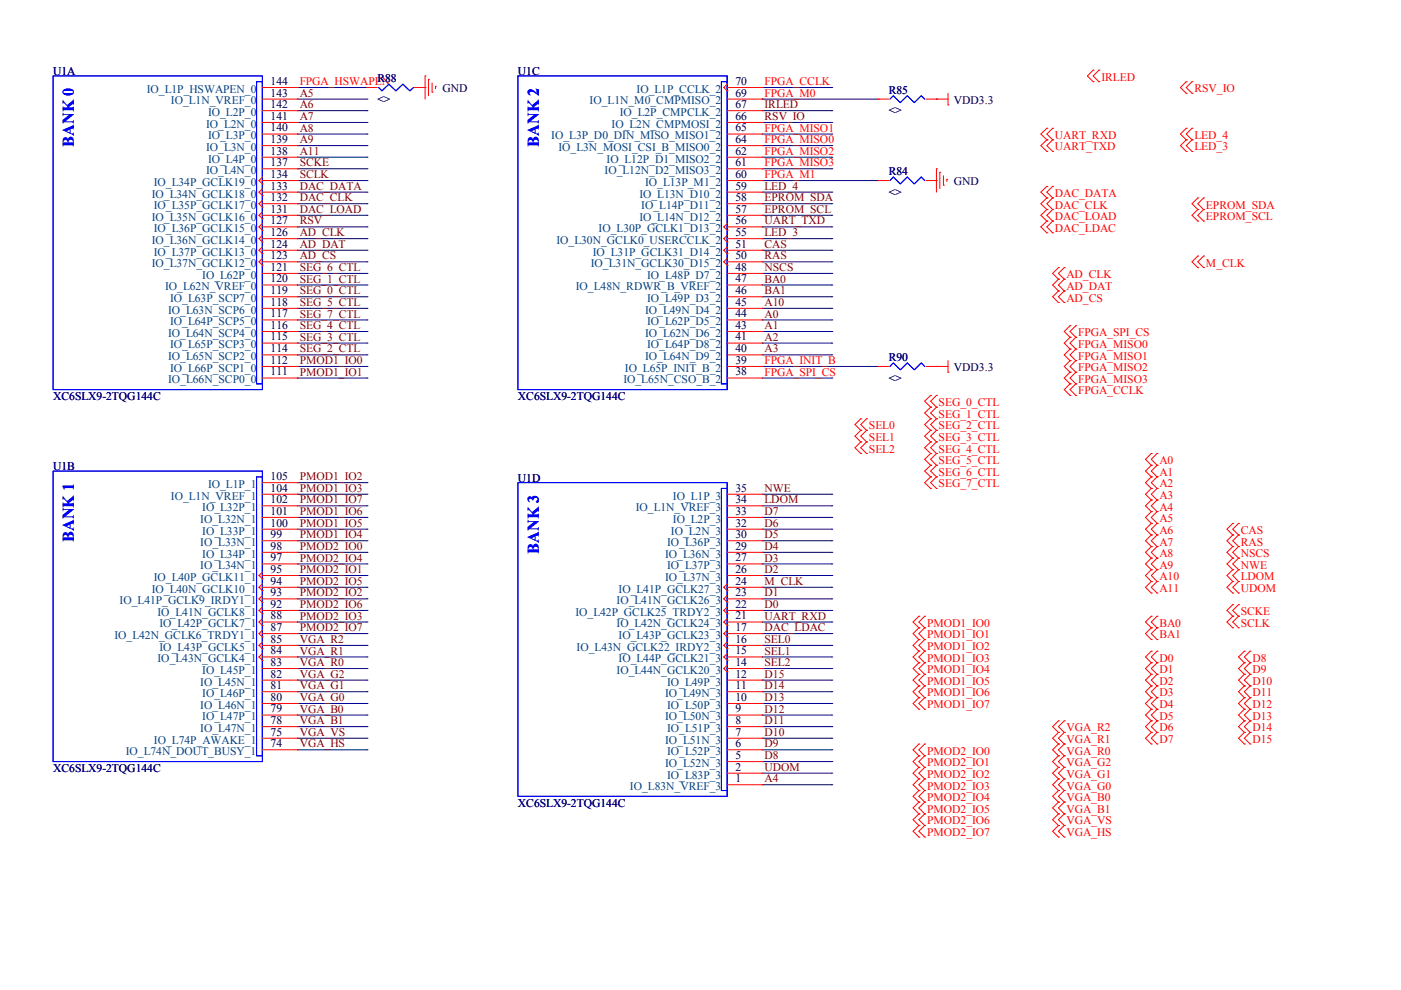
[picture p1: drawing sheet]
<svg xmlns="http://www.w3.org/2000/svg" width="297mm" height="210mm" viewBox="0 0 297 210" stroke-linecap="round" stroke-linejoin="round" font-family="sans-serif">
<g fill="none" stroke="#000080" stroke-width=".21">
<path d="M63 18.6h14.8M77.8 18.6h.1M161.6 18.6h14.8M176.4 18.6h.1M63 23.5h14.8M63 26h14.8M63 28.4h14.8M63 30.9h14.8M63 33.3h14.8M63 35.8h14.8M63 38.3h14.8M63 21h14.8"/>
<path d="M77.8 28.4h.1M77.8 30.9h.1M77.8 33.3h.1M77.8 21h.1M77.8 23.5h.1M77.8 26h.1M77.8 38.3h.1M77.8 35.8h.1M161.6 38.3h.1M161.6 21h.1M161.6 23.5h14.8M161.6 26h14.8"/>
<path d="M161.6 28.4h14.8M161.6 30.9h14.8M161.6 33.3h14.8M161.6 35.8h14.8M161.6 38.3h24.6M161.6 21h24.6M176.4 23.5h.1M176.4 26h.1M176.4 28.4h.1M176.4 30.9h.1M176.4 33.3h.1M176.4 35.8h.1"/>
<path d="M63 40.7h14.8M63 43.2h14.8M63 45.6h14.8M63 48.1h14.8M63 50.6h14.8M63 53.1h14.8M63 55.5h14.8M63 58h14.8M77.8 53.1h.1M77.8 55.5h.1M77.8 58h.1M77.8 50.6h.1"/>
<path d="M77.8 43.2h.1M77.8 45.6h.1M77.8 48.1h.1M77.8 40.7h.1M161.6 40.7h14.8M161.6 43.2h14.8M161.6 45.6h14.8M161.6 48.1h14.8M161.6 50.6h14.8M161.6 53.1h14.8M161.6 55.5h14.8M161.6 58h14.8"/>
<path d="M176.4 40.7h.1M176.4 43.2h.1M176.4 45.6h.1M176.4 48.1h.1M176.4 50.6h.1M176.4 53.1h.1M176.4 55.5h.1M176.4 58h.1M63 60.4h14.8M63 62.9h14.8M63 65.4h14.8M63 67.8h14.8"/>
<path d="M63 70.3h14.8M63 72.7h14.8M63 75.2h14.8M63 77.7h14.8M77.8 72.7h.1M77.8 75.2h.1M77.8 77.7h.1M77.8 62.9h.1M77.8 65.4h.1M77.8 67.8h.1M77.8 70.3h.1M77.8 60.4h.1"/>
<path d="M161.6 77.7h.1M161.6 60.4h14.8M161.6 62.9h14.8M161.6 65.4h14.8M161.6 67.8h14.8M161.6 70.3h14.8M161.6 72.7h14.8M161.6 75.2h14.8M161.6 77.7h24.6M176.4 60.4h.1M176.4 62.9h.1M176.4 65.4h.1"/>
<path d="M176.4 67.8h.1M176.4 70.3h.1M176.4 72.7h.1M176.4 75.2h.1M63 80.2h14.8M77.8 80.2h.1M161.6 80.2h14.8M176.4 80.2h.1M63 104.8h14.8M63 107.2h14.8M63 109.7h14.8M63 112.2h14.8"/>
<path d="M63 114.7h14.8M63 117.1h14.8M63 119.6h14.8M63 102.3h14.8M77.8 112.2h.1M77.8 114.7h.1M77.8 117.1h.1M77.8 119.6h.1M77.8 102.3h.1M77.8 104.8h.1M77.8 107.2h.1M77.8 109.7h.1"/>
<path d="M161.6 104.8h14.8M161.6 107.2h14.8M161.6 109.7h14.8M161.6 112.2h14.8M161.6 114.7h14.8M161.6 117.1h14.8M161.6 119.6h14.8M176.4 104.8h.1M176.4 107.2h.1M176.4 109.7h.1M176.4 112.2h.1M176.4 114.7h.1"/>
<path d="M176.4 117.1h.1M176.4 119.6h.1M63 122h14.8M63 124.5h14.8M63 127h14.8M63 129.4h14.8M63 131.9h14.8M63 134.3h14.8M63 136.8h14.8M63 139.3h14.8M77.8 131.9h.1M77.8 134.3h.1"/>
<path d="M77.8 136.8h.1M77.8 139.3h.1M77.8 122h.1M77.8 124.5h.1M77.8 127h.1M77.8 129.4h.1M161.6 122h14.8M161.6 124.5h14.8M161.6 127h14.8M161.6 129.4h14.8M161.6 131.9h14.8M161.6 134.3h14.8"/>
<path d="M161.6 136.8h14.8M161.6 139.3h14.8M176.4 122h.1M176.4 124.5h.1M176.4 127h.1M176.4 129.4h.1M176.4 131.9h.1M176.4 134.3h.1M176.4 136.8h.1M176.4 139.3h.1M63 141.7h14.8M63 144.2h14.8"/>
<path d="M63 146.7h14.8M63 149.2h14.8M63 151.6h14.8M63 154.1h14.8M63 156.5h14.8M63 159h14.8M77.8 151.6h.1M77.8 141.7h.1M77.8 144.2h.1M77.8 146.7h.1M77.8 149.2h.1M77.8 154.1h.1"/>
<path d="M77.8 156.5h.1M77.8 159h.1M161.6 141.7h14.8M161.6 144.2h14.8M161.6 146.7h14.8M161.6 149.2h14.8M161.6 151.6h14.8M161.6 154.1h14.8M161.6 156.5h14.8M161.6 159h14.8M176.4 141.7h.1M176.4 144.2h.1"/>
<path d="M176.4 146.7h.1M176.4 149.2h.1M176.4 151.6h.1M176.4 154.1h.1M176.4 156.5h.1M176.4 159h.1M161.6 161.5h14.8M161.6 163.9h14.8M161.6 166.4h14.8M176.4 161.5h.1M176.4 163.9h.1M176.4 166.4h.1"/>
</g>
<g fill="none" stroke="#f00" stroke-width=".21">
<path d="M55.6 18.6h7.4M63 18.6h.1M77.8 18.6h.1M77.8 18.6h2.2M87.9 18.6h2.2M90.1 16.1h.1M90.1 18.6h.1M90.1 16.1v4.9M90.8 16.8h.1M90.8 16.8v3.5M91.6 19.5h.1M91.6 17.6v1.9"/>
<path d="M92.3 18.3h.1M92.3 18.3v.5M153.5 18.6h.1M153.5 18.6l.7 .7M154.2 19.3h.1M154.2 18.6h7.4M154.2 17.8l-.7 .8M161.6 18.6h.1M201 19.8v2.4M231.8 14.9h.1M231.8 17.3h.1M231.8 14.9l-1.3 1.2 1.3 1.2"/>
<path d="M233 17.3h.1M233 14.9h.1M233 14.9l-1.2 1.2 1.2 1.2M251.5 17.3h.1M251.5 19.8h.1M251.5 17.3l-1.2 1.3 1.2 1.2M252.7 19.8h.1M252.7 17.3h.1M252.7 17.3l-1.2 1.3 1.2 1.2M54.9 38.3h.1M54.9 38.3l.7 .7M55.6 39h.1"/>
<path d="M55.6 21h7.4M55.6 23.5h7.4M55.6 26h7.4M55.6 28.4h7.4M55.6 30.9h7.4M55.6 33.3h7.4M55.6 35.8h7.4M55.6 37.6l-.7 .7M55.6 38.3h7.4M63 21h.1M63 23.5h.1M63 26h.1"/>
<path d="M63 28.4h.1M63 30.9h.1M63 33.3h.1M63 35.8h.1M63 38.3h.1M154.2 21h7.4M154.2 23.5h7.4M154.2 26h7.4M154.2 28.4h7.4M154.2 30.9h7.4M154.2 33.3h7.4M154.2 35.8h7.4"/>
<path d="M154.2 38.3h7.4M161.6 21h.1M161.6 23.5h.1M161.6 26h.1M161.6 28.4h.1M161.6 30.9h.1M161.6 33.3h.1M161.6 35.8h.1M161.6 38.3h.1M186.2 21h.1M186.2 38.3h.1M186.2 21h2.2"/>
<path d="M186.2 38.3h2.2M196.3 21h4.7M196.3 38.3h2.2M198.5 35.8h.1M198.5 21h.1M198.5 38.3h.1M198.5 35.8v4.9M199.3 36.5h.1M199.3 36.5v3.5M200 39.3h.1M200 37.3v2M200.7 38h.1"/>
<path d="M200.7 38v.5M201 22.2h.1M222 29.6h.1M222 32.1h.1M222 39.5h.1M222 27.2h.1M222 29.6l-1.3 1.3 1.3 1.2M222 39.5l-1.3 1.2 1.3 1.3M222 27.2l-1.3 1.2 1.3 1.2M223.2 32.1h.1M223.2 29.6h.1M223.2 39.5h.1"/>
<path d="M223.2 27.2h.1M223.2 29.6l-1.2 1.3 1.2 1.2M223.2 39.5l-1.2 1.2 1.2 1.3M223.2 27.2l-1.2 1.2 1.2 1.2M251.5 29.6h.1M251.5 32.1h.1M251.5 27.2h.1M251.5 29.6l-1.2 1.3 1.2 1.2M251.5 27.2l-1.2 1.2 1.2 1.2M252.7 32.1h.1M252.7 29.6h.1M252.7 27.2h.1"/>
<path d="M252.7 29.6l-1.2 1.3 1.2 1.2M252.7 27.2l-1.2 1.2 1.2 1.2M54.9 40.7h.1M54.9 43.2h.1M54.9 45.6h.1M54.9 48.1h.1M54.9 50.6h.1M54.9 53.1h.1M54.9 55.5h.1M54.9 40.7l.7 .8M54.9 43.2l.7 .7M54.9 45.6l.7 .8"/>
<path d="M54.9 48.1l.7 .7M54.9 50.6l.7 .7M54.9 53.1l.7 .7M54.9 55.5l.7 .7M55.6 41.5h.1M55.6 43.9h.1M55.6 46.4h.1M55.6 48.8h.1M55.6 51.3h.1M55.6 53.8h.1M55.6 56.2h.1M55.6 40l-.7 .7"/>
<path d="M55.6 40.7h7.4M55.6 42.5l-.7 .7M55.6 43.2h7.4M55.6 44.9l-.7 .7M55.6 45.6h7.4M55.6 47.4l-.7 .7M55.6 48.1h7.4M55.6 49.9l-.7 .7M55.6 50.6h7.4M55.6 52.3l-.7 .8M55.6 53.1h7.4M55.6 54.8l-.7 .7"/>
<path d="M55.6 55.5h7.4M55.6 58h7.4M63 40.7h.1M63 43.2h.1M63 45.6h.1M63 48.1h.1M63 50.6h.1M63 53.1h.1M63 55.5h.1M63 58h.1M153.5 48.1h.1M153.5 50.6h.1"/>
<path d="M153.5 53.1h.1M153.5 55.5h.1M153.5 48.1l.7 .7M153.5 50.6l.7 .7M153.5 53.1l.7 .7M153.5 55.5l.7 .7M154.2 48.8h.1M154.2 51.3h.1M154.2 53.8h.1M154.2 56.2h.1M154.2 40.7h7.4M154.2 43.2h7.4"/>
<path d="M154.2 45.6h7.4M154.2 48.1h7.4M154.2 50.6h7.4M154.2 53.1h7.4M154.2 55.5h7.4M154.2 58h7.4M154.2 47.4l-.7 .7M154.2 49.9l-.7 .7M154.2 52.3l-.7 .8M154.2 54.8l-.7 .7M161.6 40.7h.1M161.6 43.2h.1"/>
<path d="M161.6 45.6h.1M161.6 48.1h.1M161.6 50.6h.1M161.6 53.1h.1M161.6 55.5h.1M161.6 58h.1M222 42h.1M222 44.4h.1M222 46.9h.1M222 49.4h.1M222 42l-1.3 1.2 1.3 1.2M222 44.4l-1.3 1.2 1.3 1.3"/>
<path d="M222 46.9l-1.3 1.2 1.3 1.3M223.2 44.4h.1M223.2 42h.1M223.2 46.9h.1M223.2 49.4h.1M223.2 42l-1.2 1.2 1.2 1.2M223.2 44.4l-1.2 1.2 1.2 1.3M223.2 46.9l-1.2 1.2 1.2 1.3M224.4 56.7h.1M224.4 59.2h.1M224.4 56.7l-1.2 1.3 1.2 1.2M224.4 59.2l-1.2 1.2 1.2 1.3"/>
<path d="M225.6 59.2h.1M225.6 56.7h.1M225.6 56.7l-1.2 1.3 1.2 1.2M225.6 59.2l-1.2 1.2 1.2 1.3M254 42h.1M254 44.4h.1M254 46.9h.1M254 54.3h.1M254 56.7h.1M254 42l-1.3 1.2 1.3 1.2M254 44.4l-1.3 1.2 1.3 1.3M254 54.3l-1.3 1.2 1.3 1.2"/>
<path d="M255.2 44.4h.1M255.2 42h.1M255.2 46.9h.1M255.2 56.7h.1M255.2 54.3h.1M255.2 54.3l-1.2 1.2 1.2 1.2M255.2 42l-1.2 1.2 1.2 1.2M255.2 44.4l-1.2 1.2 1.2 1.3M55.6 77.7h7.4M55.6 60.4h7.4M55.6 62.9h7.4M55.6 65.4h7.4"/>
<path d="M55.6 67.8h7.4M55.6 70.3h7.4M55.6 72.7h7.4M55.6 75.2h7.4M63 60.4h.1M63 62.9h.1M63 65.4h.1M63 67.8h.1M63 70.3h.1M63 72.7h.1M63 75.2h.1M63 77.7h.1"/>
<path d="M154.2 77.7h7.4M154.2 60.4h7.4M154.2 62.9h7.4M154.2 65.4h7.4M154.2 67.8h7.4M154.2 70.3h7.4M154.2 72.7h7.4M154.2 75.2h7.4M161.6 60.4h.1M161.6 62.9h.1M161.6 65.4h.1M161.6 67.8h.1"/>
<path d="M161.6 70.3h.1M161.6 72.7h.1M161.6 75.2h.1M161.6 77.7h.1M186.2 77.7h.1M186.2 77.7h2.2M196.3 77.7h4.7M198.5 77.7h.1M201 78.9h.1M201 76.5v2.4M224.4 61.7h.1M224.4 64.1h.1"/>
<path d="M224.4 61.7l-1.2 1.2 1.2 1.2M225.6 64.1h.1M225.6 61.7h.1M225.6 61.7l-1.2 1.2 1.2 1.2M226.9 74h.1M226.9 76.5h.1M226.9 78.9h.1M226.9 71.5h.1M226.9 69.1h.1M226.9 74l-1.3 1.2 1.3 1.3M226.9 78.9l-1.3 1.3 1.3 1.2M226.9 69.1l-1.3 1.2 1.3 1.2"/>
<path d="M226.9 71.5l-1.3 1.2 1.3 1.3M226.9 76.5l-1.3 1.2 1.3 1.2M228.1 76.5h.1M228.1 74h.1M228.1 78.9h.1M228.1 71.5h.1M228.1 69.1h.1M228.1 74l-1.2 1.2 1.2 1.3M228.1 78.9l-1.2 1.3 1.2 1.2M228.1 69.1l-1.2 1.2 1.2 1.2M228.1 71.5l-1.2 1.2 1.2 1.3M228.1 76.5l-1.2 1.2 1.2 1.2"/>
<path d="M55.6 80.2h7.4M63 80.2h.1M154.2 80.2h7.4M161.6 80.2h.1M182.5 88.8h.1M182.5 91.2h.1M182.5 93.7h.1M182.5 96.2h.1M182.5 88.8l-1.2 1.2 1.2 1.2M182.5 93.7l-1.2 1.2 1.2 1.3M182.5 91.2l-1.2 1.3 1.2 1.2M183.7 91.2h.1"/>
<path d="M183.7 88.8h.1M183.7 96.2h.1M183.7 93.7h.1M183.7 88.8l-1.2 1.2 1.2 1.2M183.7 93.7l-1.2 1.2 1.2 1.3M183.7 91.2l-1.2 1.3 1.2 1.2M197.3 86.3h.1M197.3 88.8h.1M197.3 96.2h.1M197.3 98.7h.1M197.3 93.7h.1M197.3 91.2h.1"/>
<path d="M197.3 83.8h.1M197.3 86.3l-1.3 1.3 1.3 1.2M197.3 96.2l-1.3 1.2 1.3 1.3M197.3 93.7l-1.3 1.2 1.3 1.3M197.3 88.8l-1.3 1.2 1.3 1.2M197.3 91.2l-1.3 1.3 1.3 1.2M197.3 83.8l-1.3 1.3 1.3 1.2M197.3 98.7l-1.3 1.2 1.3 1.2M198.5 88.8h.1M198.5 86.3h.1M198.5 98.7h.1M198.5 96.2h.1"/>
<path d="M198.5 93.7h.1M198.5 91.2h.1M198.5 83.8h.1M198.5 98.7l-1.2 1.2 1.2 1.2M198.5 83.8l-1.2 1.3 1.2 1.2M198.5 86.3l-1.2 1.3 1.2 1.2M198.5 96.2l-1.2 1.2 1.2 1.3M198.5 93.7l-1.2 1.2 1.2 1.3M198.5 88.8l-1.2 1.2 1.2 1.2M198.5 91.2l-1.2 1.3 1.2 1.2M226.9 81.4h.1M226.9 83.8h.1"/>
<path d="M226.9 81.4l-1.3 1.2 1.3 1.2M228.1 83.8h.1M228.1 81.4h.1M228.1 81.4l-1.2 1.2 1.2 1.2M244.1 98.7h.1M244.1 96.2h.1M244.1 98.7l-1.2 1.2 1.2 1.2M244.1 96.2l-1.2 1.2 1.2 1.3M245.3 98.7h.1M245.3 96.2h.1M245.3 98.7l-1.2 1.2 1.2 1.2M245.3 96.2l-1.2 1.2 1.2 1.3"/>
<path d="M55.6 102.3h7.4M55.6 104.8h7.4M55.6 107.2h7.4M55.6 109.7h7.4M55.6 112.2h7.4M55.6 114.7h7.4M55.6 117.1h7.4M55.6 119.6h7.4M63 102.3h.1M63 104.8h.1M63 107.2h.1M63 109.7h.1"/>
<path d="M63 112.2h.1M63 114.7h.1M63 117.1h.1M63 119.6h.1M154.2 104.8h7.4M154.2 107.2h7.4M154.2 109.7h7.4M154.2 112.2h7.4M154.2 114.7h7.4M154.2 117.1h7.4M154.2 119.6h7.4M161.6 104.8h.1"/>
<path d="M161.6 107.2h.1M161.6 109.7h.1M161.6 112.2h.1M161.6 114.7h.1M161.6 117.1h.1M161.6 119.6h.1M197.3 101.1h.1M197.3 103.6h.1M197.3 101.1l-1.3 1.2 1.3 1.3M198.5 103.6h.1M198.5 101.1h.1M198.5 101.1l-1.2 1.2 1.2 1.3"/>
<path d="M244.1 101.1h.1M244.1 103.6h.1M244.1 106h.1M244.1 118.3h.1M244.1 108.5h.1M244.1 111h.1M244.1 113.4h.1M244.1 115.9h.1M244.1 103.6l-1.2 1.2 1.2 1.2M244.1 101.1l-1.2 1.2 1.2 1.3M244.1 118.3l-1.2 1.3 1.2 1.2M244.1 108.5l-1.2 1.2 1.2 1.3"/>
<path d="M244.1 113.4l-1.2 1.3 1.2 1.2M244.1 111l-1.2 1.2 1.2 1.2M244.1 115.9l-1.2 1.2 1.2 1.2M244.1 106l-1.2 1.2 1.2 1.3M245.3 101.1h.1M245.3 106h.1M245.3 103.6h.1M245.3 118.3h.1M245.3 111h.1M245.3 108.5h.1M245.3 115.9h.1M245.3 113.4h.1"/>
<path d="M245.3 103.6l-1.2 1.2 1.2 1.2M245.3 101.1l-1.2 1.2 1.2 1.3M245.3 118.3l-1.2 1.3 1.2 1.2M245.3 108.5l-1.2 1.2 1.2 1.3M245.3 113.4l-1.2 1.3 1.2 1.2M245.3 111l-1.2 1.2 1.2 1.2M245.3 115.9l-1.2 1.2 1.2 1.2M245.3 106l-1.2 1.2 1.2 1.3M261.4 113.4h.1M261.4 115.9h.1M261.4 118.3h.1M261.4 111h.1"/>
<path d="M261.4 113.4l-1.3 1.3 1.3 1.2M261.4 115.9l-1.3 1.2 1.3 1.2M261.4 118.3l-1.3 1.3 1.3 1.2M261.4 111l-1.3 1.2 1.3 1.2M262.6 115.9h.1M262.6 113.4h.1M262.6 118.3h.1M262.6 111h.1M262.6 113.4l-1.2 1.3 1.2 1.2M262.6 115.9l-1.2 1.2 1.2 1.2M262.6 118.3l-1.2 1.3 1.2 1.2M262.6 111l-1.2 1.2 1.2 1.2"/>
<path d="M54.9 122h.1M54.9 124.5h.1M54.9 127h.1M54.9 129.4h.1M54.9 131.9h.1M54.9 134.3h.1M54.9 136.8h.1M54.9 139.3h.1M54.9 122l.7 .7M54.9 124.5l.7 .7M54.9 127l.7 .7M54.9 129.4l.7 .7"/>
<path d="M54.9 131.9l.7 .7M54.9 134.3l.7 .8M54.9 136.8l.7 .8M54.9 139.3l.7 .7M55.6 122.7h.1M55.6 125.2h.1M55.6 127.7h.1M55.6 130.1h.1M55.6 132.6h.1M55.6 135.1h.1M55.6 137.6h.1M55.6 121.3l-.7 .7"/>
<path d="M55.6 122h7.4M55.6 123.8l-.7 .7M55.6 124.5h7.4M55.6 126.3l-.7 .7M55.6 127h7.4M55.6 128.7l-.7 .7M55.6 129.4h7.4M55.6 131.2l-.7 .7M55.6 131.9h7.4M55.6 133.6l-.7 .7M55.6 134.3h7.4M55.6 136.1l-.7 .7"/>
<path d="M55.6 136.8h7.4M55.6 138.6l-.7 .7M55.6 139.3h7.4M63 122h.1M63 124.5h.1M63 127h.1M63 129.4h.1M63 131.9h.1M63 134.3h.1M63 136.8h.1M63 139.3h.1M153.5 124.5h.1"/>
<path d="M153.5 127h.1M153.5 129.4h.1M153.5 131.9h.1M153.5 134.3h.1M153.5 136.8h.1M153.5 139.3h.1M153.5 124.5l.7 .7M153.5 127l.7 .7M153.5 129.4l.7 .7M153.5 131.9l.7 .7M153.5 134.3l.7 .8M153.5 136.8l.7 .8"/>
<path d="M153.5 139.3l.7 .7M154.2 125.2h.1M154.2 127.7h.1M154.2 130.1h.1M154.2 132.6h.1M154.2 135.1h.1M154.2 137.6h.1M154.2 122h7.4M154.2 124.5h7.4M154.2 127h7.4M154.2 129.4h7.4M154.2 131.9h7.4"/>
<path d="M154.2 134.3h7.4M154.2 136.8h7.4M154.2 139.3h7.4M154.2 123.8l-.7 .7M154.2 126.3l-.7 .7M154.2 128.7l-.7 .7M154.2 131.2l-.7 .7M154.2 133.6l-.7 .7M154.2 136.1l-.7 .7M154.2 138.6l-.7 .7M161.6 122h.1M161.6 124.5h.1"/>
<path d="M161.6 127h.1M161.6 129.4h.1M161.6 131.9h.1M161.6 134.3h.1M161.6 136.8h.1M161.6 139.3h.1M194.8 133.1h.1M194.8 135.6h.1M194.8 130.7h.1M194.8 138.1h.1M194.8 133.1l-1.2 1.2 1.2 1.3M194.8 130.7l-1.2 1.2 1.2 1.2"/>
<path d="M194.8 138.1l-1.2 1.2 1.2 1.2M194.8 135.6l-1.2 1.2 1.2 1.3M196 135.6h.1M196 133.1h.1M196 130.7h.1M196 138.1h.1M196 133.1l-1.2 1.2 1.2 1.3M196 130.7l-1.2 1.2 1.2 1.2M196 135.6l-1.2 1.2 1.2 1.3M196 138.1l-1.2 1.2 1.2 1.2M244.1 130.7h.1M244.1 133.1h.1"/>
<path d="M244.1 120.8h.1M244.1 123.3h.1M244.1 135.6h.1M244.1 125.7h.1M244.1 138.1h.1M244.1 130.7l-1.2 1.2 1.2 1.2M244.1 120.8l-1.2 1.2 1.2 1.3M244.1 133.1l-1.2 1.2 1.2 1.3M244.1 123.3l-1.2 1.2 1.2 1.2M244.1 138.1l-1.2 1.2 1.2 1.2M245.3 133.1h.1M245.3 130.7h.1"/>
<path d="M245.3 123.3h.1M245.3 120.8h.1M245.3 135.6h.1M245.3 125.7h.1M245.3 138.1h.1M245.3 130.7l-1.2 1.2 1.2 1.2M245.3 120.8l-1.2 1.2 1.2 1.3M245.3 133.1l-1.2 1.2 1.2 1.3M245.3 123.3l-1.2 1.2 1.2 1.2M245.3 138.1l-1.2 1.2 1.2 1.2M261.4 130.7h.1M261.4 133.1h.1"/>
<path d="M261.4 128.2h.1M261.4 120.8h.1M261.4 123.3h.1M261.4 125.7h.1M261.4 130.7l-1.3 1.2 1.3 1.2M261.4 128.2l-1.3 1.2 1.3 1.3M261.4 123.3l-1.3 1.2 1.3 1.2M261.4 120.8l-1.3 1.2 1.3 1.3M262.6 133.1h.1M262.6 130.7h.1M262.6 128.2h.1M262.6 123.3h.1"/>
<path d="M262.6 120.8h.1M262.6 125.7h.1M262.6 130.7l-1.2 1.2 1.2 1.2M262.6 128.2l-1.2 1.2 1.2 1.3M262.6 123.3l-1.2 1.2 1.2 1.2M262.6 120.8l-1.2 1.2 1.2 1.3M263.8 138.1h.1M263.8 138.1l-1.2 1.2 1.2 1.2M265 138.1h.1M265 138.1l-1.2 1.2 1.2 1.2M55.6 140h.1M55.6 141.7h7.4"/>
<path d="M55.6 144.2h7.4M55.6 146.7h7.4M55.6 149.2h7.4M55.6 151.6h7.4M55.6 154.1h7.4M55.6 156.5h7.4M55.6 159h7.4M63 141.7h.1M63 144.2h.1M63 146.7h.1M63 149.2h.1M63 151.6h.1"/>
<path d="M63 154.1h.1M63 156.5h.1M63 159h.1M153.5 141.7h.1M153.5 141.7l.7 .8M154.2 140h.1M154.2 142.5h.1M154.2 141.7h7.4M154.2 144.2h7.4M154.2 146.7h7.4M154.2 149.2h7.4M154.2 151.6h7.4"/>
<path d="M154.2 154.1h7.4M154.2 156.5h7.4M154.2 159h7.4M154.2 141l-.7 .7M161.6 141.7h.1M161.6 144.2h.1M161.6 146.7h.1M161.6 149.2h.1M161.6 151.6h.1M161.6 154.1h.1M161.6 156.5h.1M161.6 159h.1"/>
<path d="M194.8 157.7h.1M194.8 140.5h.1M194.8 143h.1M194.8 145.4h.1M194.8 147.9h.1M194.8 150.4h.1M194.8 145.4l-1.2 1.3 1.2 1.2M194.8 157.7l-1.2 1.3 1.2 1.2M194.8 140.5l-1.2 1.2 1.2 1.3M194.8 147.9l-1.2 1.3 1.2 1.2M194.8 143l-1.2 1.2 1.2 1.2M196 157.7h.1"/>
<path d="M196 143h.1M196 140.5h.1M196 147.9h.1M196 145.4h.1M196 150.4h.1M196 147.9l-1.2 1.3 1.2 1.2M196 145.4l-1.2 1.3 1.2 1.2M196 157.7l-1.2 1.3 1.2 1.2M196 140.5l-1.2 1.2 1.2 1.3M196 143l-1.2 1.2 1.2 1.2M224.4 155.3h.1M224.4 157.7h.1"/>
<path d="M224.4 152.8h.1M224.4 152.8l-1.2 1.3 1.2 1.2M224.4 155.3l-1.2 1.2 1.2 1.2M224.4 157.7l-1.2 1.3 1.2 1.2M225.6 157.7h.1M225.6 155.3h.1M225.6 152.8h.1M225.6 152.8l-1.2 1.3 1.2 1.2M225.6 155.3l-1.2 1.2 1.2 1.2M225.6 157.7l-1.2 1.3 1.2 1.2M244.1 140.5h.1M244.1 143h.1"/>
<path d="M244.1 145.4h.1M244.1 147.9h.1M244.1 150.4h.1M244.1 152.8h.1M244.1 155.3h.1M244.1 157.7h.1M244.1 147.9l-1.2 1.3 1.2 1.2M244.1 145.4l-1.2 1.3 1.2 1.2M244.1 150.4l-1.2 1.2 1.2 1.2M244.1 143l-1.2 1.2 1.2 1.2M244.1 140.5l-1.2 1.2 1.2 1.3M244.1 152.8l-1.2 1.3 1.2 1.2"/>
<path d="M244.1 155.3l-1.2 1.2 1.2 1.2M245.3 140.5h.1M245.3 143h.1M245.3 147.9h.1M245.3 145.4h.1M245.3 150.4h.1M245.3 155.3h.1M245.3 152.8h.1M245.3 157.7h.1M245.3 147.9l-1.2 1.3 1.2 1.2M245.3 140.5l-1.2 1.2 1.2 1.3M245.3 150.4l-1.2 1.2 1.2 1.2"/>
<path d="M245.3 155.3l-1.2 1.2 1.2 1.2M245.3 152.8l-1.2 1.3 1.2 1.2M245.3 145.4l-1.2 1.3 1.2 1.2M245.3 143l-1.2 1.2 1.2 1.2M263.8 152.8h.1M263.8 155.3h.1M263.8 147.9h.1M263.8 150.4h.1M263.8 143h.1M263.8 145.4h.1M263.8 140.5h.1M263.8 157.7h.1"/>
<path d="M263.8 143l-1.2 1.2 1.2 1.2M263.8 152.8l-1.2 1.3 1.2 1.2M263.8 147.9l-1.2 1.3 1.2 1.2M263.8 140.5l-1.2 1.2 1.2 1.3M263.8 145.4l-1.2 1.3 1.2 1.2M263.8 150.4l-1.2 1.2 1.2 1.2M263.8 155.3l-1.2 1.2 1.2 1.2M265 155.3h.1M265 152.8h.1M265 150.4h.1M265 147.9h.1M265 145.4h.1"/>
<path d="M265 143h.1M265 140.5h.1M265 157.7h.1M265 143l-1.2 1.2 1.2 1.2M265 152.8l-1.2 1.3 1.2 1.2M265 147.9l-1.2 1.3 1.2 1.2M265 140.5l-1.2 1.2 1.2 1.3M265 145.4l-1.2 1.3 1.2 1.2M265 150.4l-1.2 1.2 1.2 1.2M265 155.3l-1.2 1.2 1.2 1.2M154.2 161.5h7.4M154.2 163.9h7.4"/>
<path d="M154.2 166.4h7.4M161.6 161.5h.1M161.6 163.9h.1M161.6 166.4h.1M194.8 162.7h.1M194.8 165.2h.1M194.8 175h.1M194.8 177.5h.1M194.8 167.6h.1M194.8 170.1h.1M194.8 172.6h.1M194.8 160.2h.1"/>
<path d="M194.8 170.1l-1.2 1.2 1.2 1.3M194.8 172.6l-1.2 1.2 1.2 1.2M194.8 167.6l-1.2 1.2 1.2 1.3M194.8 162.7l-1.2 1.2 1.2 1.3M194.8 160.2l-1.2 1.3 1.2 1.2M194.8 175l-1.2 1.2 1.2 1.3M194.8 165.2l-1.2 1.2 1.2 1.2M196 165.2h.1M196 162.7h.1M196 177.5h.1M196 175h.1M196 167.6h.1"/>
<path d="M196 172.6h.1M196 170.1h.1M196 160.2h.1M196 170.1l-1.2 1.2 1.2 1.3M196 162.7l-1.2 1.2 1.2 1.3M196 160.2l-1.2 1.3 1.2 1.2M196 165.2l-1.2 1.2 1.2 1.2M196 175l-1.2 1.2 1.2 1.3M196 172.6l-1.2 1.2 1.2 1.2M196 167.6l-1.2 1.2 1.2 1.3M224.4 160.2h.1M224.4 162.7h.1"/>
<path d="M224.4 165.2h.1M224.4 167.6h.1M224.4 170.1h.1M224.4 172.6h.1M224.4 175h.1M224.4 177.5h.1M224.4 167.6l-1.2 1.2 1.2 1.3M224.4 165.2l-1.2 1.2 1.2 1.2M224.4 160.2l-1.2 1.3 1.2 1.2M224.4 170.1l-1.2 1.2 1.2 1.3M224.4 175l-1.2 1.2 1.2 1.3M224.4 172.6l-1.2 1.2 1.2 1.2"/>
<path d="M224.4 162.7l-1.2 1.2 1.2 1.3M225.6 162.7h.1M225.6 160.2h.1M225.6 167.6h.1M225.6 165.2h.1M225.6 172.6h.1M225.6 170.1h.1M225.6 177.5h.1M225.6 175h.1M225.6 167.6l-1.2 1.2 1.2 1.3M225.6 165.2l-1.2 1.2 1.2 1.2M225.6 160.2l-1.2 1.3 1.2 1.2"/>
<path d="M225.6 170.1l-1.2 1.2 1.2 1.3M225.6 175l-1.2 1.2 1.2 1.3M225.6 172.6l-1.2 1.2 1.2 1.2M225.6 162.7l-1.2 1.2 1.2 1.3"/>
</g>
<path d="M11.3 16.1h44.3v66.5h-44.3zM54.4 17.3h1.2v64.1h-1.2zM80.3 18.6l.7 .7 1.5-1.5 1.4 1.5 1.5-1.5 1.5 1.5 .8-.7M109.8 16.1h44.4v66.5h-44.4zM153 17.3h1.2v64.1h-1.2zM188.7 21l.7-.7 1.5 1.5 1.5-1.5 1.4 1.5 1.5-1.5 .7 .7M188.7 38.3l.7-.8 1.5 1.5 1.5-1.5 1.4 1.5 1.5-1.5 .7 .8M188.7 77.7l.7-.8 1.5 1.5 1.5-1.5 1.4 1.5 1.5-1.5 .7 .8M11.3 99.9h44.3v61.6h-44.3zM54.4 101.1h1.2v59.1h-1.2zM109.8 102.3h44.4v66.5h-44.4zM153 103.6h1.2v64h-1.2z" fill="none" stroke="#00f" stroke-width=".21"/>
<g font-size="3.4" fill="#00f">
<text x="15.7" y="31.1" transform="rotate(-90 15.7 31.1)">BANK 0</text>
<text x="114.2" y="31.1" transform="rotate(-90 114.2 31.1)">BANK 2</text>
<text x="15.7" y="114.9" transform="rotate(-90 15.7 114.9)">BANK 1</text>
<text x="114.2" y="117.4" transform="rotate(-90 114.2 117.4)">BANK 3</text>
</g>
<g font-size="2.5" fill="#000080">
<text x="11.3" y="15.9">U1A</text>
<text x="80" y="17.4">R88</text>
<text x="109.8" y="15.9">U1C</text>
<text x="80" y="21.8">&lt;&gt;</text>
<text x="188.4" y="19.8">R85</text>
<text x="188.4" y="24.2">&lt;&gt;</text>
<text x="188.4" y="41.5">&lt;&gt;</text>
<text x="188.4" y="37.1">R84</text>
<text x="188.4" y="76.5">R90</text>
<text x="188.4" y="80.9">&lt;&gt;</text>
<text x="11.3" y="84.9">XC6SLX9-2TQG144C</text>
<text x="109.8" y="84.9">XC6SLX9-2TQG144C</text>
<text x="11.3" y="99.6">U1B</text>
<text x="109.8" y="102.1">U1D</text>
<text x="11.3" y="163.7">XC6SLX9-2TQG144C</text>
<text x="109.8" y="171.1">XC6SLX9-2TQG144C</text>
</g>
<g font-size="2.5" fill="#f00">
<text x="233.5" y="17.1">IRLED</text>
<text x="63.5" y="18">FPGA_HSWAPEN</text>
<text x="162.1" y="18">FPGA_CCLK</text>
<text x="162.1" y="20.5">FPGA_M0</text>
<text x="253.2" y="19.6">RSV_IO</text>
<text x="162.1" y="27.9">FPGA_MISO1</text>
<text x="223.6" y="29.4">UART_RXD</text>
<text x="253.2" y="29.4">LED_4</text>
<text x="162.1" y="30.4">FPGA_MISO0</text>
<text x="162.1" y="32.8">FPGA_MISO2</text>
<text x="162.1" y="35.3">FPGA_MISO3</text>
<text x="223.6" y="31.9">UART_TXD</text>
<text x="253.2" y="31.9">LED_3</text>
<text x="162.1" y="37.8">FPGA_M1</text>
<text x="223.6" y="41.8">DAC_DATA</text>
<text x="223.6" y="44.2">DAC_CLK</text>
<text x="223.6" y="46.7">DAC_LOAD</text>
<text x="255.7" y="44.2">EPROM_SDA</text>
<text x="255.7" y="46.7">EPROM_SCL</text>
<text x="223.6" y="49.1">DAC_LDAC</text>
<text x="226.1" y="59">AD_CLK</text>
<text x="255.7" y="56.5">M_CLK</text>
<text x="226.1" y="63.9">AD_CS</text>
<text x="226.1" y="61.4">AD_DAT</text>
<text x="228.6" y="71.3">FPGA_SPI_CS</text>
<text x="162.1" y="77.2">FPGA_INIT_B</text>
<text x="228.6" y="76.3">FPGA_MISO1</text>
<text x="228.6" y="73.8">FPGA_MISO0</text>
<text x="162.1" y="79.6">FPGA_SPI_CS</text>
<text x="228.6" y="83.6">FPGA_CCLK</text>
<text x="228.6" y="81.2">FPGA_MISO3</text>
<text x="228.6" y="78.7">FPGA_MISO2</text>
<text x="199" y="88.6">SEG_1_CTL</text>
<text x="199" y="86.1">SEG_0_CTL</text>
<text x="184.2" y="91">SEL0</text>
<text x="184.2" y="95.9">SEL2</text>
<text x="184.2" y="93.5">SEL1</text>
<text x="199" y="95.9">SEG_4_CTL</text>
<text x="199" y="91">SEG_2_CTL</text>
<text x="199" y="93.5">SEG_3_CTL</text>
<text x="199" y="98.4">SEG_5_CTL</text>
<text x="199" y="100.9">SEG_6_CTL</text>
<text x="245.8" y="100.9">A1</text>
<text x="245.8" y="98.4">A0</text>
<text x="199" y="103.3">SEG_7_CTL</text>
<text x="245.8" y="105.8">A3</text>
<text x="245.8" y="103.3">A2</text>
<text x="245.8" y="110.7">A5</text>
<text x="245.8" y="113.2">A6</text>
<text x="245.8" y="108.3">A4</text>
<text x="263.1" y="113.2">CAS</text>
<text x="245.8" y="115.7">A7</text>
<text x="245.8" y="118.1">A8</text>
<text x="263.1" y="115.7">RAS</text>
<text x="263.1" y="118.1">NSCS</text>
<text x="245.8" y="123">A10</text>
<text x="245.8" y="125.5">A11</text>
<text x="245.8" y="120.6">A9</text>
<text x="263.1" y="123">LDOM</text>
<text x="263.1" y="120.6">NWE</text>
<text x="263.1" y="125.5">UDOM</text>
<text x="263.1" y="130.4">SCKE</text>
<text x="196.6" y="135.4">PMOD1_IO1</text>
<text x="196.6" y="132.9">PMOD1_IO0</text>
<text x="196.6" y="137.9">PMOD1_IO2</text>
<text x="245.8" y="132.9">BA0</text>
<text x="245.8" y="135.4">BA1</text>
<text x="263.1" y="132.9">SCLK</text>
<text x="196.6" y="142.8">PMOD1_IO4</text>
<text x="196.6" y="140.3">PMOD1_IO3</text>
<text x="245.8" y="140.3">D0</text>
<text x="245.8" y="142.8">D1</text>
<text x="265.6" y="140.3">D8</text>
<text x="265.6" y="142.8">D9</text>
<text x="196.6" y="147.7">PMOD1_IO6</text>
<text x="196.6" y="145.2">PMOD1_IO5</text>
<text x="245.8" y="147.7">D3</text>
<text x="245.8" y="145.2">D2</text>
<text x="265.6" y="145.2">D10</text>
<text x="265.6" y="147.7">D11</text>
<text x="196.6" y="150.2">PMOD1_IO7</text>
<text x="226.1" y="155.1">VGA_R2</text>
<text x="245.8" y="150.2">D4</text>
<text x="245.8" y="155.1">D6</text>
<text x="245.8" y="152.6">D5</text>
<text x="265.6" y="155.1">D14</text>
<text x="265.6" y="150.2">D12</text>
<text x="265.6" y="152.6">D13</text>
<text x="196.6" y="160">PMOD2_IO0</text>
<text x="226.1" y="157.5">VGA_R1</text>
<text x="226.1" y="160">VGA_R0</text>
<text x="245.8" y="157.5">D7</text>
<text x="265.6" y="157.5">D15</text>
<text x="196.6" y="164.9">PMOD2_IO2</text>
<text x="196.6" y="167.4">PMOD2_IO3</text>
<text x="196.6" y="162.5">PMOD2_IO1</text>
<text x="226.1" y="162.5">VGA_G2</text>
<text x="226.1" y="167.4">VGA_G0</text>
<text x="226.1" y="164.9">VGA_G1</text>
<text x="196.6" y="172.3">PMOD2_IO5</text>
<text x="196.6" y="169.9">PMOD2_IO4</text>
<text x="226.1" y="172.3">VGA_B1</text>
<text x="226.1" y="169.9">VGA_B0</text>
<text x="196.6" y="177.3">PMOD2_IO7</text>
<text x="196.6" y="174.8">PMOD2_IO6</text>
<text x="226.1" y="177.3">VGA_HS</text>
<text x="226.1" y="174.8">VGA_VS</text>
</g>
<g font-size="2.5" fill="#004080">
<text x="31.1" y="19.7">IO_L1P_HSWAPEN_0</text>
<text x="36.2" y="22.2">IO_L1N_VREF_0</text>
<text x="125" y="22.2">IO_L1N_M0_CMPMISO_2</text>
<text x="135" y="19.7">IO_L1P_CCLK_2</text>
<text x="43.7" y="27.1">IO_L2N_0</text>
<text x="44.1" y="24.6">IO_L2P_0</text>
<text x="44.1" y="29.6">IO_L3P_0</text>
<text x="116.9" y="29.6">IO_L3P_D0_DIN_MISO_MISO1_2</text>
<text x="129.7" y="27.1">IO_L2N_CMPMOSI_2</text>
<text x="131.4" y="24.6">IO_L2P_CMPCLK_2</text>
<text x="43.7" y="32">IO_L3N_0</text>
<text x="44.1" y="34.5">IO_L4P_0</text>
<text x="118.4" y="32">IO_L3N_MOSI_CSI_B_MISO0_2</text>
<text x="128.6" y="34.5">IO_L12P_D1_MISO2_2</text>
<text x="32.2" y="41.9">IO_L34N_GCLK18_0</text>
<text x="32.6" y="39.4">IO_L34P_GCLK19_0</text>
<text x="43.7" y="36.9">IO_L4N_0</text>
<text x="128.2" y="36.9">IO_L12N_D2_MISO3_2</text>
<text x="135.6" y="41.9">IO_L13N_D10_2</text>
<text x="136.8" y="39.4">IO_L13P_M1_2</text>
<text x="32.2" y="46.8">IO_L35N_GCLK16_0</text>
<text x="32.6" y="44.3">IO_L35P_GCLK17_0</text>
<text x="135.6" y="46.8">IO_L14N_D12_2</text>
<text x="136" y="44.3">IO_L14P_D11_2</text>
<text x="32.2" y="51.7">IO_L36N_GCLK14_0</text>
<text x="32.6" y="49.2">IO_L36P_GCLK15_0</text>
<text x="118" y="51.7">IO_L30N_GCLK0_USERCCLK_2</text>
<text x="126.9" y="49.2">IO_L30P_GCLK1_D13_2</text>
<text x="32.2" y="56.7">IO_L37N_GCLK12_0</text>
<text x="32.6" y="54.2">IO_L37P_GCLK13_0</text>
<text x="42.9" y="59.1">IO_L62P_0</text>
<text x="125.3" y="56.7">IO_L31N_GCLK30_D15_2</text>
<text x="125.7" y="54.2">IO_L31P_GCLK31_D14_2</text>
<text x="137.2" y="59.1">IO_L48P_D7_2</text>
<text x="35" y="61.6">IO_L62N_VREF_0</text>
<text x="36.1" y="64.1">IO_L63P_SCP7_0</text>
<text x="122.1" y="61.6">IO_L48N_RDWR_B_VREF_2</text>
<text x="137.2" y="64.1">IO_L49P_D3_2</text>
<text x="35.6" y="66.5">IO_L63N_SCP6_0</text>
<text x="35.6" y="71.4">IO_L64N_SCP4_0</text>
<text x="36.1" y="69">IO_L64P_SCP5_0</text>
<text x="136.8" y="66.5">IO_L49N_D4_2</text>
<text x="136.8" y="71.4">IO_L62N_D6_2</text>
<text x="137.2" y="69">IO_L62P_D5_2</text>
<text x="35.6" y="76.4">IO_L65N_SCP2_0</text>
<text x="36.1" y="73.9">IO_L65P_SCP3_0</text>
<text x="136.8" y="76.4">IO_L64N_D9_2</text>
<text x="137.2" y="73.9">IO_L64P_D8_2</text>
<text x="35.6" y="81.3">IO_L66N_SCP0_0</text>
<text x="36.1" y="78.8">IO_L66P_SCP1_0</text>
<text x="132.2" y="81.3">IO_L65N_CSO_B_2</text>
<text x="132.5" y="78.8">IO_L65P_INIT_B_2</text>
<text x="36.2" y="105.9">IO_L1N_VREF_1</text>
<text x="44.1" y="103.5">IO_L1P_1</text>
<text x="142.7" y="105.9">IO_L1P_3</text>
<text x="42.5" y="110.8">IO_L32N_1</text>
<text x="42.9" y="108.4">IO_L32P_1</text>
<text x="42.9" y="113.3">IO_L33P_1</text>
<text x="134.8" y="108.4">IO_L1N_VREF_3</text>
<text x="142.2" y="113.3">IO_L2N_3</text>
<text x="142.7" y="110.8">IO_L2P_3</text>
<text x="42.5" y="115.8">IO_L33N_1</text>
<text x="42.9" y="118.3">IO_L34P_1</text>
<text x="141" y="118.3">IO_L36N_3</text>
<text x="141.4" y="115.8">IO_L36P_3</text>
<text x="32.2" y="125.7">IO_L40N_GCLK10_1</text>
<text x="32.6" y="123.2">IO_L40P_GCLK11_1</text>
<text x="42.5" y="120.7">IO_L34N_1</text>
<text x="131.1" y="125.7">IO_L41P_GCLK27_3</text>
<text x="141" y="123.2">IO_L37N_3</text>
<text x="141.4" y="120.7">IO_L37P_3</text>
<text x="25.4" y="128.1">IO_L41P_GCLK9_IRDY1_1</text>
<text x="33.4" y="130.6">IO_L41N_GCLK8_1</text>
<text x="122" y="130.6">IO_L42P_GCLK25_TRDY2_3</text>
<text x="130.7" y="128.1">IO_L41N_GCLK26_3</text>
<text x="24.3" y="135.5">IO_L42N_GCLK6_TRDY1_1</text>
<text x="33.8" y="133">IO_L42P_GCLK7_1</text>
<text x="33.8" y="138">IO_L43P_GCLK5_1</text>
<text x="122.3" y="138">IO_L43N_GCLK22_IRDY2_3</text>
<text x="130.7" y="133">IO_L42N_GCLK24_3</text>
<text x="131.1" y="135.5">IO_L43P_GCLK23_3</text>
<text x="33.4" y="140.4">IO_L43N_GCLK4_1</text>
<text x="42.9" y="142.9">IO_L45P_1</text>
<text x="130.7" y="142.9">IO_L44N_GCLK20_3</text>
<text x="131.1" y="140.4">IO_L44P_GCLK21_3</text>
<text x="42.5" y="145.3">IO_L45N_1</text>
<text x="42.9" y="147.8">IO_L46P_1</text>
<text x="141" y="147.8">IO_L49N_3</text>
<text x="141.4" y="145.3">IO_L49P_3</text>
<text x="42.5" y="150.3">IO_L46N_1</text>
<text x="42.5" y="155.2">IO_L47N_1</text>
<text x="42.9" y="152.8">IO_L47P_1</text>
<text x="141" y="152.8">IO_L50N_3</text>
<text x="141.4" y="150.3">IO_L50P_3</text>
<text x="141.4" y="155.2">IO_L51P_3</text>
<text x="26.7" y="160.1">IO_L74N_DOUT_BUSY_1</text>
<text x="32.6" y="157.7">IO_L74P_AWAKE_1</text>
<text x="141" y="157.7">IO_L51N_3</text>
<text x="141.4" y="160.1">IO_L52P_3</text>
<text x="133.6" y="167.5">IO_L83N_VREF_3</text>
<text x="141" y="162.6">IO_L52N_3</text>
<text x="141.4" y="165.1">IO_L83P_3</text>
</g>
<g font-size="2.5">
<text x="57.4" y="18">144</text>
<text x="57.4" y="20.5">143</text>
<text x="57.4" y="22.9">142</text>
<text x="93.8" y="19.6">GND</text>
<text x="155.9" y="18">70</text>
<text x="155.9" y="20.5">69</text>
<text x="155.9" y="22.9">67</text>
<text x="202.2" y="22">VDD3.3</text>
<text x="57.4" y="25.4">141</text>
<text x="57.4" y="27.9">140</text>
<text x="155.9" y="25.4">66</text>
<text x="155.9" y="27.9">65</text>
<text x="57.4" y="30.3">139</text>
<text x="57.4" y="35.2">137</text>
<text x="57.4" y="32.8">138</text>
<text x="155.9" y="32.8">62</text>
<text x="155.9" y="35.2">61</text>
<text x="155.9" y="30.3">64</text>
<text x="57.4" y="37.7">134</text>
<text x="57.4" y="40.2">133</text>
<text x="155.9" y="37.7">60</text>
<text x="155.9" y="40.2">59</text>
<text x="202.2" y="39.3">GND</text>
<text x="57.4" y="42.6">132</text>
<text x="57.4" y="45.1">131</text>
<text x="57.4" y="47.6">127</text>
<text x="155.9" y="42.6">58</text>
<text x="155.9" y="45.1">57</text>
<text x="155.9" y="47.6">56</text>
<text x="57.4" y="50.1">126</text>
<text x="57.4" y="52.5">124</text>
<text x="155.9" y="50.1">55</text>
<text x="155.9" y="52.5">51</text>
<text x="57.4" y="55">123</text>
<text x="57.4" y="57.4">121</text>
<text x="57.4" y="59.9">120</text>
<text x="155.9" y="55">50</text>
<text x="155.9" y="59.9">47</text>
<text x="155.9" y="57.4">48</text>
<text x="57.4" y="62.4">119</text>
<text x="57.4" y="64.8">118</text>
<text x="155.9" y="64.8">45</text>
<text x="155.9" y="62.4">46</text>
<text x="57.4" y="67.3">117</text>
<text x="57.4" y="69.7">116</text>
<text x="155.9" y="69.7">43</text>
<text x="155.9" y="67.3">44</text>
<text x="57.4" y="72.2">115</text>
<text x="57.4" y="74.7">114</text>
<text x="57.4" y="77.1">112</text>
<text x="155.9" y="74.7">40</text>
<text x="155.9" y="72.2">41</text>
<text x="155.9" y="77.1">39</text>
<text x="57.4" y="79.6">111</text>
<text x="155.9" y="79.6">38</text>
<text x="202.2" y="78.7">VDD3.3</text>
<text x="57.4" y="101.8">105</text>
<text x="57.4" y="104.2">104</text>
<text x="57.4" y="106.7">102</text>
<text x="155.9" y="104.2">35</text>
<text x="155.9" y="106.7">34</text>
<text x="57.4" y="109.1">101</text>
<text x="57.4" y="111.6">100</text>
<text x="155.9" y="109.1">33</text>
<text x="155.9" y="111.6">32</text>
<text x="57.4" y="114.1">99</text>
<text x="57.4" y="116.6">98</text>
<text x="57.4" y="119">97</text>
<text x="155.9" y="116.6">29</text>
<text x="155.9" y="114.1">30</text>
<text x="155.9" y="119">27</text>
<text x="57.4" y="121.5">95</text>
<text x="57.4" y="124">94</text>
<text x="155.9" y="121.5">26</text>
<text x="155.9" y="124">24</text>
<text x="57.4" y="126.4">93</text>
<text x="57.4" y="128.9">92</text>
<text x="57.4" y="131.3">88</text>
<text x="155.9" y="126.4">23</text>
<text x="155.9" y="128.9">22</text>
<text x="155.9" y="131.3">21</text>
<text x="57.4" y="133.8">87</text>
<text x="57.4" y="136.3">85</text>
<text x="155.9" y="136.3">16</text>
<text x="155.9" y="133.8">17</text>
<text x="57.4" y="138.7">84</text>
<text x="57.4" y="141.2">83</text>
<text x="57.4" y="143.7">82</text>
<text x="155.9" y="141.2">14</text>
<text x="155.9" y="138.7">15</text>
<text x="155.9" y="143.7">12</text>
<text x="57.4" y="146.1">81</text>
<text x="57.4" y="148.6">80</text>
<text x="155.9" y="146.1">11</text>
<text x="155.9" y="148.6">10</text>
<text x="57.4" y="151.1">79</text>
<text x="57.4" y="153.5">78</text>
<text x="57.4" y="156">75</text>
<text x="155.9" y="151.1">9</text>
<text x="155.9" y="156">7</text>
<text x="155.9" y="153.5">8</text>
<text x="57.4" y="158.4">74</text>
<text x="155.9" y="160.9">5</text>
<text x="155.9" y="158.4">6</text>
<text x="155.9" y="163.4">2</text>
<text x="155.9" y="165.8">1</text>
</g>
<g font-size="2.5" fill="#800000">
<text x="63.5" y="20.5">A5</text>
<text x="63.5" y="23">A6</text>
<text x="162.1" y="23">IRLED</text>
<text x="63.5" y="27.9">A8</text>
<text x="63.5" y="25.5">A7</text>
<text x="162.1" y="25.5">RSV_IO</text>
<text x="63.5" y="30.4">A9</text>
<text x="63.5" y="32.8">A11</text>
<text x="63.5" y="35.3">SCKE</text>
<text x="63.5" y="40.2">DAC_DATA</text>
<text x="63.5" y="37.8">SCLK</text>
<text x="162.1" y="40.2">LED_4</text>
<text x="63.5" y="42.7">DAC_CLK</text>
<text x="63.5" y="45.1">DAC_LOAD</text>
<text x="63.5" y="47.6">RSV</text>
<text x="162.1" y="42.7">EPROM_SDA</text>
<text x="162.1" y="45.1">EPROM_SCL</text>
<text x="162.1" y="47.6">UART_TXD</text>
<text x="63.5" y="52.5">AD_DAT</text>
<text x="63.5" y="50.1">AD_CLK</text>
<text x="162.1" y="50.1">LED_3</text>
<text x="162.1" y="52.5">CAS</text>
<text x="63.5" y="59.9">SEG_1_CTL</text>
<text x="63.5" y="55">AD_CS</text>
<text x="63.5" y="57.5">SEG_6_CTL</text>
<text x="162.1" y="55">RAS</text>
<text x="162.1" y="57.5">NSCS</text>
<text x="162.1" y="59.9">BA0</text>
<text x="63.5" y="62.4">SEG_0_CTL</text>
<text x="63.5" y="64.9">SEG_5_CTL</text>
<text x="162.1" y="62.4">BA1</text>
<text x="162.1" y="64.9">A10</text>
<text x="63.5" y="67.3">SEG_7_CTL</text>
<text x="63.5" y="69.8">SEG_4_CTL</text>
<text x="162.1" y="67.3">A0</text>
<text x="162.1" y="69.8">A1</text>
<text x="63.5" y="72.2">SEG_3_CTL</text>
<text x="63.5" y="74.7">SEG_2_CTL</text>
<text x="63.5" y="77.2">PMOD1_IO0</text>
<text x="162.1" y="72.2">A2</text>
<text x="162.1" y="74.7">A3</text>
<text x="63.5" y="79.6">PMOD1_IO1</text>
<text x="63.5" y="101.8">PMOD1_IO2</text>
<text x="63.5" y="104.3">PMOD1_IO3</text>
<text x="63.5" y="106.7">PMOD1_IO7</text>
<text x="162.1" y="104.3">NWE</text>
<text x="162.1" y="106.7">LDOM</text>
<text x="63.5" y="111.7">PMOD1_IO5</text>
<text x="63.5" y="109.2">PMOD1_IO6</text>
<text x="162.1" y="109.2">D7</text>
<text x="162.1" y="111.7">D6</text>
<text x="63.5" y="114.1">PMOD1_IO4</text>
<text x="63.5" y="116.6">PMOD2_IO0</text>
<text x="63.5" y="119.1">PMOD2_IO4</text>
<text x="162.1" y="114.1">D5</text>
<text x="162.1" y="116.6">D4</text>
<text x="162.1" y="119.1">D3</text>
<text x="63.5" y="121.5">PMOD2_IO1</text>
<text x="63.5" y="124">PMOD2_IO5</text>
<text x="162.1" y="121.5">D2</text>
<text x="162.1" y="124">M_CLK</text>
<text x="63.5" y="131.4">PMOD2_IO3</text>
<text x="63.5" y="126.5">PMOD2_IO2</text>
<text x="63.5" y="128.9">PMOD2_IO6</text>
<text x="162.1" y="126.5">D1</text>
<text x="162.1" y="128.9">D0</text>
<text x="162.1" y="131.4">UART_RXD</text>
<text x="63.5" y="133.8">PMOD2_IO7</text>
<text x="63.5" y="136.3">VGA_R2</text>
<text x="162.1" y="133.8">DAC_LDAC</text>
<text x="162.1" y="136.3">SEL0</text>
<text x="63.5" y="141.2">VGA_R0</text>
<text x="63.5" y="143.7">VGA_G2</text>
<text x="63.5" y="138.8">VGA_R1</text>
<text x="162.1" y="138.8">SEL1</text>
<text x="162.1" y="141.2">SEL2</text>
<text x="162.1" y="143.7">D15</text>
<text x="63.5" y="146.1">VGA_G1</text>
<text x="63.5" y="148.6">VGA_G0</text>
<text x="162.1" y="146.1">D14</text>
<text x="162.1" y="148.6">D13</text>
<text x="63.5" y="151.1">VGA_B0</text>
<text x="63.5" y="153.6">VGA_B1</text>
<text x="162.1" y="151.1">D12</text>
<text x="162.1" y="153.6">D11</text>
<text x="63.5" y="156">VGA_VS</text>
<text x="63.5" y="158.5">VGA_HS</text>
<text x="162.1" y="156">D10</text>
<text x="162.1" y="158.5">D9</text>
<text x="162.1" y="161">D8</text>
<text x="162.1" y="163.4">UDOM</text>
<text x="162.1" y="165.9">A4</text>
</g>
</svg>
